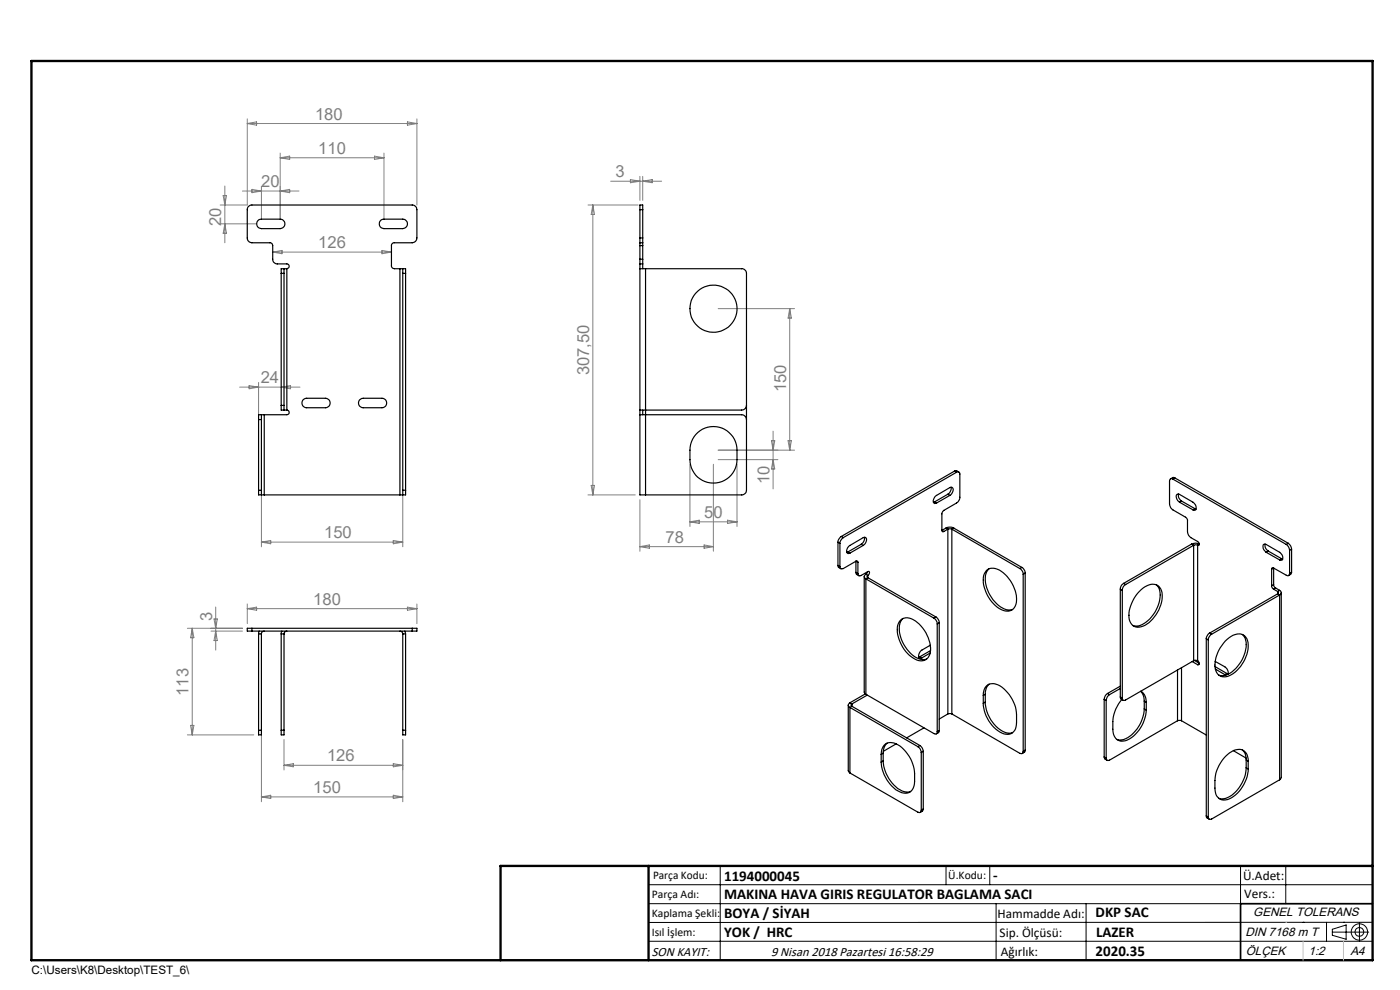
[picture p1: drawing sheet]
<svg xmlns="http://www.w3.org/2000/svg" width="297mm" height="210mm" viewBox="0 0 297 210" stroke-linecap="round" stroke-linejoin="round" font-family="sans-serif">
<g fill="none" stroke="#000" stroke-width=".21">
<path d="M137.6 187.7h153.6M137.6 191.7h153.6M137.6 199.7h153.6M152.8 183.7v20M200.7 183.7v4M210 183.7v4M211.3 191.7v12M230.4 191.7v12M263.2 183.7v20M272.8 183.7v8M276.4 195.6h.1M281.4 195.6v4.1"/>
<path d="M282.6 197.7h7.8M282.6 197.1l3-.9v3l-3-.8zM285 195.6h.1M288.4 195.8v3.8M291.2 195.6l-153.6 .1"/>
<circle cx="288.4" cy="197.7" r="1.74"/>
<circle cx="288.4" cy="197.7" r=".93"/>
</g>
<g fill="none" stroke="#000" stroke-width=".25">
<path d="M54.7 46.8l.8-.3h3.9a1.01 1.01 0 0 1 1 1 1.01 1.01 0 0 1-1 1h-3.9a1.01 1.01 0 0 1-1-.6 1.01 1.01 0 0 1 .2-1.1zM59.7 58v28M59.7 58h.6M60.3 57v1M60.3 57h-.6v1M60.3 57h.6M60.3 58v28M60.9 57a.51 .51 0 0 0 .4-.5 .51 .51 0 0 0-.4-.5h-2.1a.96 .96 0 0 1-.9-1v-2.9a.6 .6 0 0 0-.6-.6h-3.9a1.02 1.02 0 0 1-.9-1v-6a.96 .96 0 0 1 .9-1h34.1a.96 .96 0 0 1 .9 1v6a1.02 1.02 0 0 1-.9 1h-3.9a.6 .6 0 0 0-.6 .6v4.3a.6 .6 0 0 0 .6 .6h1.2M60.9 57v30M80.7 46.8l.8-.3h3.9a1.01 1.01 0 0 1 1 1 1.01 1.01 0 0 1-1 1h-3.9a1.01 1.01 0 0 1-1-.6 1.01 1.01 0 0 1 .2-1.1zM84.8 57h.6M84.8 57v48"/>
<path d="M85.4 57v1M85.4 57h.6v1M85.4 58h.6M85.4 58v46M86 58v46M135.7 50.5v1M135.7 44.5v-1h.6v1M135.7 51.5v.6M135.7 55v1M135.7 57h1.2M135.7 56v1M135.7 51.5h.6"/>
<path d="M135.7 56h.6M135.7 50.5h.6M135.7 44.5h.6M135.7 44.5v6M135.7 52.1v2.9M135.7 57v30M135.7 52.1h.6M135.7 55h.6M136.3 50.5v1M136.3 51.5v.6M136.3 55v1M136.3 56v1"/>
<path d="M136.3 44.5v6M136.3 52.1v2.9M136.9 57h20.4a1.02 1.02 0 0 1 1.1 1v46a1.02 1.02 0 0 1-1.1 1h-20.4M136.9 57v48M54.9 89h.6M54.9 89v15M55.5 88h-.6v1M55.5 88v1M55.5 88h.6M55.5 89v15M56.1 88v17M59.7 86v1h.6"/>
<path d="M59.7 86h.6M60.3 86v1M60.3 87h.6M60.9 87a.49 .49 0 0 1 .4 .5 .49 .49 0 0 1-.4 .5h-4.8M64.3 84.8l.8-.3h3.9a1.01 1.01 0 0 1 1 1 1.01 1.01 0 0 1-1 1h-3.9a1.01 1.01 0 0 1-1-.6 1.01 1.01 0 0 1 .2-1.1zM76.3 84.8l.7-.3h4a1.01 1.01 0 0 1 1 1 1.01 1.01 0 0 1-1 1h-4a1.01 1.01 0 0 1-.9-.6 1.01 1.01 0 0 1 .2-1.1zM135.7 88v17h1.2M135.7 88h21.6a1.09 1.09 0 0 1 1.1 1M135.7 87v1M136.3 87v1M148 91.7a5 5 0 0 1 5.4-.8 5 5 0 0 1 3 4.6 6.7 6.7 0 0 1-.9 4.8 5 5 0 0 1-5.6 2 5 5 0 0 1-3.5-4.8 6.7 6.7 0 0 1 .8-4.9zM158.4 86a1.02 1.02 0 0 1-1.1 1h-21.6"/>
<path d="M202.5 99.9l.4-.1 .5 .3M202.5 99.9l.4 .3M202.5 99.9l-24 13.9M54.9 104v1h.6M54.9 104h.6M55.5 104v1M55.5 105h.6M56.1 105h28.7M84.8 105h.6M85.4 104v1M85.4 104h.6M86 104v1h-.6"/>
<path d="M177.8 119.9l.1 .4 .5 .3M177.8 115l.4 .3M177.8 119.9l.4 .3M177.8 115v4.9M178.2 115.3v4.9M178.5 113.8a1.6 1.6 0 0 0-.7 1.2M178.5 113.8l.4 .2M178.9 114a1.6 1.6 0 0 0-.7 1.3M179.9 117.1l-.3 .1M179.9 117.1l.4 .2M181.6 119.1l.2-.1 .2 .3M181.6 119.1l-2.7 1.5a.44 .44 0 0 1-.5 0 .44 .44 0 0 1-.2-.4"/>
<path d="M181.6 119.1l.4 .2M181.6 119.1v2.3M182 119.3v2.4M182.7 115.5l.4 .2M182.7 115.5l-2.8 1.6M183.1 115.7a1.25 1.25 0 0 0 .6-1.7h-.6l-2.8 1.7a1.12 1.12 0 0 0-.4 1.7l.4-.1M183.1 115.7l-2.8 1.6M183.4 114l-.2 .9-.5 .6M198.3 106.5l-.3 .1M198.3 106.5l.4 .2M199.8 112.5a.26 .26 0 0 0 .1 .3 .26 .26 0 0 0 .3-.1M199.8 112.5l.4 .2"/>
<path d="M200.7 112a1.8 1.8 0 0 1 1.7 0M200.7 112l.4 .2M200.7 112l-.9 .5M201.1 112.2h.8M201.1 112.2l-.9 .5M201.1 112.2v39.2M201.1 104.8l.4 .3M201.1 104.8l-2.8 1.7M201.5 105.1a1.12 1.12 0 0 0 .4-1.7h-.4l-2.8 1.7a1.12 1.12 0 0 0-.4 1.7l.4-.1M201.5 105.1l-2.8 1.6M201.8 103.4l-.2 .8-.5 .6M201.9 112.2v39.2"/>
<path d="M201.9 112.2l14.5 8.4M202.4 112l-.5 .2M202.4 112l14.4 8.4M202.9 100.2a.44 .44 0 0 1 .5-.1 .44 .44 0 0 1 .2 .5v4.9a1.6 1.6 0 0 1-.7 1.2l-2.9 1.8-.2 .4v3.6M202.9 100.2l-24 13.8M248.8 101.6a.42 .42 0 0 0-.5 0 .42 .42 0 0 0-.2 .4v4.9a1.6 1.6 0 0 0 .7 1.3l3 1.8 .1 2.8a1.6 1.6 0 0 0 .7 1.2l1.7 1.1 .1 .5-.3 .1M248.8 101.6l24.1 13.9M249.2 101.4l-.4-.1-.5 .3M249.2 101.4l-.4 .2M249.2 101.4l24.1 13.8M250 104.8l.1 .9 .5 .6M250.2 106.5a1.25 1.25 0 0 1-.5-1.6h.5l2.9 1.6a1.25 1.25 0 0 1 .5 1.7h-.5"/>
<path d="M250.2 106.5l2.9 1.7M250.6 106.3l-.4 .2M250.6 106.3l2.9 1.6M252.8 115.4l.4 .3M252.8 115.4l-14.4 8.3M253.2 115.7h.9M253.2 115.7v24.5M253.2 115.7l-14.4 8.3M253.5 107.9l.2 .1M253.5 107.9l-.4 .3M254.1 115.7v24.5M254.4 115.4a1.79 1.79 0 0 0-1.6 0"/>
<path d="M254.4 115.5l-.3 .2M268.4 115.4l.1 .9 .6 .6M268.6 117.1a1.25 1.25 0 0 1-.5-1.6h.5l2.9 1.6a1.25 1.25 0 0 1 .5 1.7h-.5M268.6 117.1l2.9 1.7M269.1 116.9l-.5 .2M269.1 116.9l2.8 1.6M271.9 118.5l.2 .1M271.9 118.5l-.4 .3M272.9 115.5a1.6 1.6 0 0 1 .7 1.2M273.3 115.2a1.6 1.6 0 0 1 .7 1.3M273.3 115.2l-.4 .3M273.6 116.7v4.9"/>
<path d="M274 116.5l-.4 .2M274 116.5v4.9M53.4 133.3h-.9v.6h.9M53.4 133.3v.6M53.4 133.3h34.1M53.4 133.9h34.1M54.9 134.5v20.4M54.9 134.5h.6M55 133.9l-.1 .6M55.5 134.5v20.4M56.1 133.9a.6 .6 0 0 0-.6 .6M59.7 134.5v20.4"/>
<path d="M59.7 134.5h.6M59.8 133.9l-.1 .6M60.3 134.5v20.4M60.9 133.9a.6 .6 0 0 0-.6 .6M84.8 133.9a.6 .6 0 0 1 .6 .6M85.4 134.5v20.4M85.4 134.5h.6M85.9 133.9l.1 .6M86 134.5v20.4M87.5 133.3h.9v.6h-.9M87.5 133.3v.6M181.6 121.4l.1 .4 .5 .3"/>
<path d="M181.6 121.4l.4 .3M182 121.7a.42 .42 0 0 0 .2 .4 .42 .42 0 0 0 .5 0l1.7-.9v.4l-.3 .5M183.3 122.3v24.5l.4 .5M183.7 121.8a.52 .52 0 0 0-.4 .5 .52 .52 0 0 0 .4 .5M183.7 122.8v24.5M183.7 122.8l14.4 8.3M183.7 121.8l.4 .3M184 121.3l-.3 .5M184.1 122.1a.26 .26 0 0 0-.2 .2 .26 .26 0 0 0 .2 .2M184.1 122.5l-.4 .3M184.1 122.5l14.4 8.4M184.1 122.1v.4"/>
<path d="M191 131.6a2.31 2.31 0 0 1 3.2 .1 7.5 7.5 0 0 1 3.1 7.1 2.09 2.09 0 0 1-3.5 .8 7.5 7.5 0 0 1-3.4-6.9zM191.6 131.2a3.6 3.6 0 0 0-.5 3.9 6.3 6.3 0 0 0 4.9 4.8l.6-.1M195.2 139.3l-.3 .1M195.2 139.3l.4 .3M197.3 138.5l-1.7 1.1M197.3 136.9l-1.7 1a1.25 1.25 0 0 0-.5 1.7h.5M197.4 138l-2.2 1.3M198.1 131.1a1.6 1.6 0 0 1 .7 1.3M198.5 130.9a1.6 1.6 0 0 1 .7 1.2M198.5 130.9l-.4 .2M198.8 132.4v22.8M199.2 132.1l-.4 .3"/>
<path d="M199.2 132.1v22.9M209.4 120.9a3.1 3.1 0 0 1 3.9 1 6.7 6.7 0 0 1 2.1 6.7 2.14 2.14 0 0 1-3.4 .5 7.5 7.5 0 0 1-3.3-7zM209.8 120.6a3.6 3.6 0 0 0-.5 4 7 7 0 0 0 4.6 4.8l.9-.1M216.4 120.6a1.47 1.47 0 0 1 .7 1.2M216.8 120.4l.6 .6 .1 .6M216.8 120.4l-.4 .2M217.1 121.8v37.6M217.5 121.6l-.4 .2M217.5 121.6v37.5M237.7 125l.4 .2M237.7 125v22.8M238.1 125.2v22.9"/>
<path d="M238.4 123.7a1.38 1.38 0 0 0-.7 1.3M238.4 123.7l.4 .3M238.8 124a1.38 1.38 0 0 0-.7 1.2M241.7 125.5a3.2 3.2 0 0 1 4.2-1.1 4.5 4.5 0 0 1 0 5 6.4 6.4 0 0 1-4.2 3.6 2.08 2.08 0 0 1-2.2-2.5 8 8 0 0 1 2.2-5zM245.3 124.1a3.8 3.8 0 0 1 .4 4.2 6.4 6.4 0 0 1-4.6 4.5l-.8-.1M255.9 135.5l.4 .2M255.9 135.5v37.6M256.3 135.7v37.6M256.6 134.3l-.6 .7-.1 .5M256.6 134.3l.4 .2M257 134.5l-.6 .7-.1 .5M259.9 136a3.4 3.4 0 0 1 3.9-1.3 3.4 3.4 0 0 1 .7 4.1 7 7 0 0 1-4.6 4.8 2.08 2.08 0 0 1-2.2-2.5 8 8 0 0 1 2.2-5.1z"/>
<path d="M263.6 134.6a3.8 3.8 0 0 1 .4 4.2 6.4 6.4 0 0 1-4.7 4.5l-.7-.1M269.8 124.2l.1 .5 .3 .3M269.8 120.7v3.5M270.2 120.5l2.7 1.5a.42 .42 0 0 0 .5 .1 .42 .42 0 0 0 .2-.5M270.2 120.5a.25 .25 0 0 0-.3-.1 .25 .25 0 0 0-.1 .3M270.2 124l.1 .4 .3 .3M270.2 124l-.4 .2M270.2 125l.8 .5M270.2 120.5l-.4 .2M270.2 120.5v3.5M270.6 124.7l-.4 .3M270.6 124.7l.9 .5"/>
<path d="M271 125.5a.26 .26 0 0 1 .2 .2 .26 .26 0 0 1-.2 .3M271 126l.5 .2M271 126l-14.4 8.3M271 125.5v.5M271.5 125.2a.52 .52 0 0 1 .3 .5 .52 .52 0 0 1-.3 .5M271.5 126.2v39.2M271.5 126.2l-14.5 8.3M271.5 125.2l-.5 .3M271.8 125.7v39.2l-.3 .5M274 121.4l-.1 .4-.5 .3M274 121.4l-.4 .2M54.9 154.9v1h.6v-1"/>
<path d="M54.9 154.9h.6M59.7 154.9v1h.6v-1M59.7 154.9h.6M85.4 154.9v1h.6v-1M85.4 154.9h.6M180 149.6v13.9l.3 .5M180.3 149.1a.52 .52 0 0 0-.3 .5 .52 .52 0 0 0 .3 .5M180.3 150.1v13.9M180.3 150.1l14.4 8.3M180.3 149.1l.4 .2M180.7 149.3a.26 .26 0 0 0-.1 .3 .26 .26 0 0 0 .1 .2M180.7 149.3v.5"/>
<path d="M180.7 149.8l-.4 .3M180.7 149.8l14.5 8.3M183.6 147.2l-3.3 1.9M183.7 147.3l14.4 8.3a.42 .42 0 0 0 .5 .1 .42 .42 0 0 0 .2-.5M184 147.5l-3.3 1.8M187.4 159.8l-.5 .2M187.4 159.8v1.6M188.2 157.6l-.6 .9-.2 1.3M190.1 157.8l-2.7 1.6M194.7 158.4a1.6 1.6 0 0 1 .7 1.2M195.2 158.1a1.6 1.6 0 0 1 .7 1.3M195.2 158.1l-.5 .3"/>
<path d="M195.4 159.6v12.3M195.9 159.4l-.5 .2M195.9 159.4v12.2M196 154.4l-3.7 2.1M199.2 155l-.1 .4-.5 .3M199.2 155l-.4 .2M201.1 151.4h.8M201.1 151.4l-1.9 1.1M201.9 151.4l14.5 8.4a.44 .44 0 0 0 .5 0 .44 .44 0 0 0 .2-.4M208.6 147.5a2.16 2.16 0 0 1 1-2.3 2.16 2.16 0 0 1 2.5 .3 8 8 0 0 1 3.6 6.1v1.6a2.1 2.1 0 0 1-2.7 2.5 7.4 7.4 0 0 1-4.4-6.5M208.6 147.5v1.7M209 148.9a7.1 7.1 0 0 0 4.8 6.6l1-.1"/>
<path d="M209 147.3l-.4 .2M209 148.9l-.4 .3M209 147.3v1.6M209.8 145.1l-.6 .9-.2 1.3M217.5 159.1l-.1 .4-.5 .3M217.5 159.1l-.4 .3M234.2 148.3l.5 .3M234.2 148.3v12.3M234.7 148.6v12.2M235 147.1a1.6 1.6 0 0 0-.8 1.2M235 147.1l.4 .2M235.4 147.3a1.6 1.6 0 0 0-.7 1.3"/>
<path d="M237.7 147.8l.1 .4 .5 .3M237.7 147.8l.4 .3M237.7 146l-2.3 1.3M237.7 145.5l-2.7 1.6M238 148.4a8.5 8.5 0 0 0-1.9 6.8 2.11 2.11 0 0 0 1.3 1.9 2.11 2.11 0 0 0 2.2-.4 7.8 7.8 0 0 0 3.6-6.1M242 146.6l.5 .8 .2 1.3M242 146.6l.7 .7 .4 .8 .1 .9M242.7 150.4a7.1 7.1 0 0 1-4.8 6.5l-1-.1M242.7 148.7l.5 .3M242.7 150.4l.5 .2M242.7 148.7v1.7M243.2 149v1.6"/>
<path d="M249.8 152.9l-14.4 8.3a.44 .44 0 0 1-.5 .1 .44 .44 0 0 1-.2-.5M249.8 152.9h.8M249.8 142.1v10.8M250.6 152.9l5.3 3M250.6 141.6v11.3M252.9 140.3l1.2 .7M253.2 140.2l-14.4 8.3a.41 .41 0 0 1-.5 .1 .41 .41 0 0 1-.2-.5M253.2 140.2h.9M253.4 140.1l1 .6M254.1 140.2l.3 .6-.1 .2h-.2M254.4 140.8l-.3 .2M257.7 141.4l2.6 1.5"/>
<path d="M257.8 140.3l2.1 1.2a1.33 1.33 0 0 1 .6 1.5M257.8 141.9l2.1 1.2M259.9 143.1l.2 .1M260.3 142.9h.2M260.3 142.9l-.4 .2M261.7 159.2l2.7 1.6M263.6 159.1l.6 .8 .2 1.3M180.3 164l14.4 8.3a.44 .44 0 0 0 .5 0 .44 .44 0 0 0 .2-.4M186.9 160a2.16 2.16 0 0 1 1.1-2.3 2.16 2.16 0 0 1 2.5 .3 7.8 7.8 0 0 1 3.5 6.1 5.7 5.7 0 0 1-.4 3.3 2.08 2.08 0 0 1-3.1 .4 7.7 7.7 0 0 1-3.6-6.1M186.9 160v1.7M187.4 161.4a7.5 7.5 0 0 0 4.4 6.5l.7 .1 .7-.1M187.4 161.4l-.5 .3"/>
<path d="M195.9 171.6l-.2 .4-.5 .3M195.9 171.6l-.5 .3M234.2 160.6l.2 .4 .5 .3M234.2 160.6l.5 .2M255.9 173.1l.1 .4 .5 .3M255.9 173.1l.4 .2M264.4 162.9a7.5 7.5 0 0 1-4.4 6.5l-.8 .1-.6-.2M264.4 161.2l.4 .3M264.4 162.9l.4 .2M264.4 161.2v1.7M264.8 161.5a2.14 2.14 0 0 0-1-2.3 2.14 2.14 0 0 0-2.5 .2 7.8 7.8 0 0 0-3.6 6.2v1.6a2.1 2.1 0 0 0 2.7 2.4 7.4 7.4 0 0 0 4.4-6.5M264.8 161.5v1.6"/>
<path d="M271.5 165.4l-14.5 8.3a.44 .44 0 0 1-.5 .1 .44 .44 0 0 1-.2-.5M106.2 203.7h185"/>
<circle cx="151.4" cy="65.5" r="5"/>
</g>
<path d="M291.2 191.7h-28v12" fill="none" stroke="#000" stroke-width=".35"/>
<path d="M6.7 12.9h284.5v190.8h-284.5zM137.6 183.7v20M291.2 183.7h-185v20" fill="none" stroke="#000" stroke-width=".5"/>
<path d="M272.8 195.6h.1M276.4 199.7v4M285 199.7v4" fill="none" stroke="#c0c0c0" stroke-width=".21"/>
<g fill="none" stroke="#808080" stroke-width=".21">
<path d="M47.7 39.5v12M52.5 25.2v18.3h-5.8M52.5 26.2h35.9M52.5 26.2l1.9-.3v.7zM55.5 39.5v7M59.4 32.5v14M59.4 33.5l2.1-.4v.7zM59.4 33.5h22.1M79.4 33.1l2.1 .4-2.1 .3zM81.5 32.5v14M86.4 25.9l2 .3-2 .4zM88.4 25.2v18.3"/>
<path d="M129.5 38.4h10.9M133.7 38.1l2 .3-2 .4zM135.7 37.4v5.1M136.3 37.4v5.1M136.3 38.4l2.1-.3v.7zM46.7 47.5h7.7M47.3 41.5h.7l-.3 2zM47.7 47.5l.3 2h-.7zM51.4 40.5h12M53.4 40.2l2.1 .3-2.1 .4zM57.9 53.5h25.1M57.9 53.5l1.9-.4v.7z"/>
<path d="M59.4 40.5l2.1-.3v.7zM81 53.1l2 .4-2 .3zM124.7 43.5h10.7M125.8 43.5v61.5M125.8 43.5l.3 2h-.7zM152.4 65.5h16.2M167.5 65.5v30M167.5 65.5l.4 2h-.7zM50.8 82.1h12.8M52.8 81.8l2.1 .3-2.1 .4zM54.9 81.1v6.9M59.7 82.1l1.9-.3v.7z"/>
<path d="M146.4 98.5v13.2M151.3 98.5v18.4M152.4 95.5h16.2M152.4 97.5h12.6M156.4 98.5v13.2M163.7 93.5h.7l-.4 2zM164 91.5v12.2M164 97.5l.4 2h-.7zM167.2 93.5h.7l-.4 2zM55.5 105v11M55.5 115h29.9M55.5 115l1.9-.4v.7z"/>
<path d="M83.4 114.6l2 .4-2 .3zM85.4 105v11M124.7 105h10.1M125.4 103h.7l-.3 2zM135.7 106v10.9M135.7 115.9h15.6M135.7 115.9l2.1-.3v.7zM146.4 110.7h10M146.4 110.7l1.9-.4v.7zM149.4 115.6l1.9 .3-1.9 .4zM154.3 110.3l2.1 .4-2.1 .3zM39.8 133.3h11.6"/>
<path d="M40.8 133.3v22.6M40.8 133.3l.3 2h-.7zM44.8 133.9h6.6M45.4 131.3h.7l-.3 2zM45.8 128.8v9.1M45.8 133.9l.3 2h-.7zM52.5 128.1v4.2M52.5 129.1l1.9-.3v.7zM52.5 129.1h35.9M86.4 128.8l2 .3-2 .4zM88.4 128.1v4.2M39.8 155.9h14"/>
<path d="M40.4 153.9h.7l-.3 2zM55.5 155.9v14.2M60.3 156.9v6.4M85.4 156.9v13.2M55.5 169l1.9-.3v.7zM55.5 169h29.9M60.3 162.3h25.1M60.3 162.3l1.9-.3v.7zM83.4 168.7l2 .3-2 .4zM83.4 162l2 .3-2 .4z"/>
</g>
<g font-size="3.5" fill="#808080">
<text x="66.8" y="25.4">180</text>
<text x="67.5" y="32.7">110</text>
<text x="55.4" y="39.7">20</text>
<text x="130.6" y="37.6">3</text>
<text x="46.9" y="47.9" transform="rotate(-90 46.9 47.9)">20</text>
<text x="67.5" y="52.7">126</text>
<text x="55.3" y="81.3">24</text>
<text x="125" y="79.6" transform="rotate(-90 125 79.6)">307,50</text>
<text x="166.8" y="83.3" transform="rotate(-90 166.8 83.3)">150</text>
<text x="163.2" y="102.7" transform="rotate(-90 163.2 102.7)">10</text>
<text x="149.4" y="109.9">50</text>
<text x="68.8" y="114.2">150</text>
<text x="141.2" y="115.1">78</text>
<text x="45" y="131.7" transform="rotate(-90 45 131.7)">3</text>
<text x="66.5" y="128.3">180</text>
<text x="40" y="147.6" transform="rotate(-90 40 147.6)">113</text>
<text x="69.4" y="161.5">126</text>
<text x="66.5" y="168.2">150</text>
</g>
<g font-size="3.2">
<text x="153.6" y="186.8">1194000045</text>
<text x="153.6" y="190.8">MAKINA HAVA GIRIS REGULATOR BAGLAMA SACI</text>
<text x="210.7" y="186.6">-</text>
<text x="153.6" y="194.8">BOYA / SİYAH</text>
<text x="232.4" y="194.5">DKP SAC</text>
<text x="153.6" y="198.8">YOK / HRC</text>
<text x="232.4" y="202.8">2020.35</text>
<text x="232.5" y="198.8">LAZER</text>
</g>
<g font-size="2.8">
<text x="263.7" y="186.7">Ü.Adet:</text>
<text x="263.9" y="190.5">Vers.:</text>
<text x="211.6" y="194.8">Hammadde Adı:</text>
<text x="138.3" y="202.8">SON KAYIT:</text>
<text x="163.6" y="202.8">9 Nisan 2018 Pazartesi 16:58:29</text>
<text x="212.1" y="198.7">Sip. Ölçüsü:</text>
<text x="212.3" y="202.7">Ağırlık:</text>
</g>
<g font-size="2.6">
<text x="265.9" y="194.4">GENEL TOLERANS</text>
<text x="264.2" y="198.5">DIN 7168 m T</text>
<text x="264.3" y="202.6">ÖLÇEK</text>
<text x="277.6" y="202.6">1:2</text>
<text x="286.5" y="202.6">A4</text>
</g>
<g font-size="2.5">
<text x="138.3" y="190.5">Parça Adı:</text>
<text x="138.5" y="186.5">Parça Kodu:</text>
<text x="201.2" y="186.5">Ü.Kodu:</text>
<text x="138.3" y="194.5">Kaplama Şekli:</text>
<text x="138.3" y="198.6">Isıl İşlem:</text>
<text x="6.7" y="206.7">C:\Users\K8\Desktop\TEST_6\</text>
</g>
</svg>
